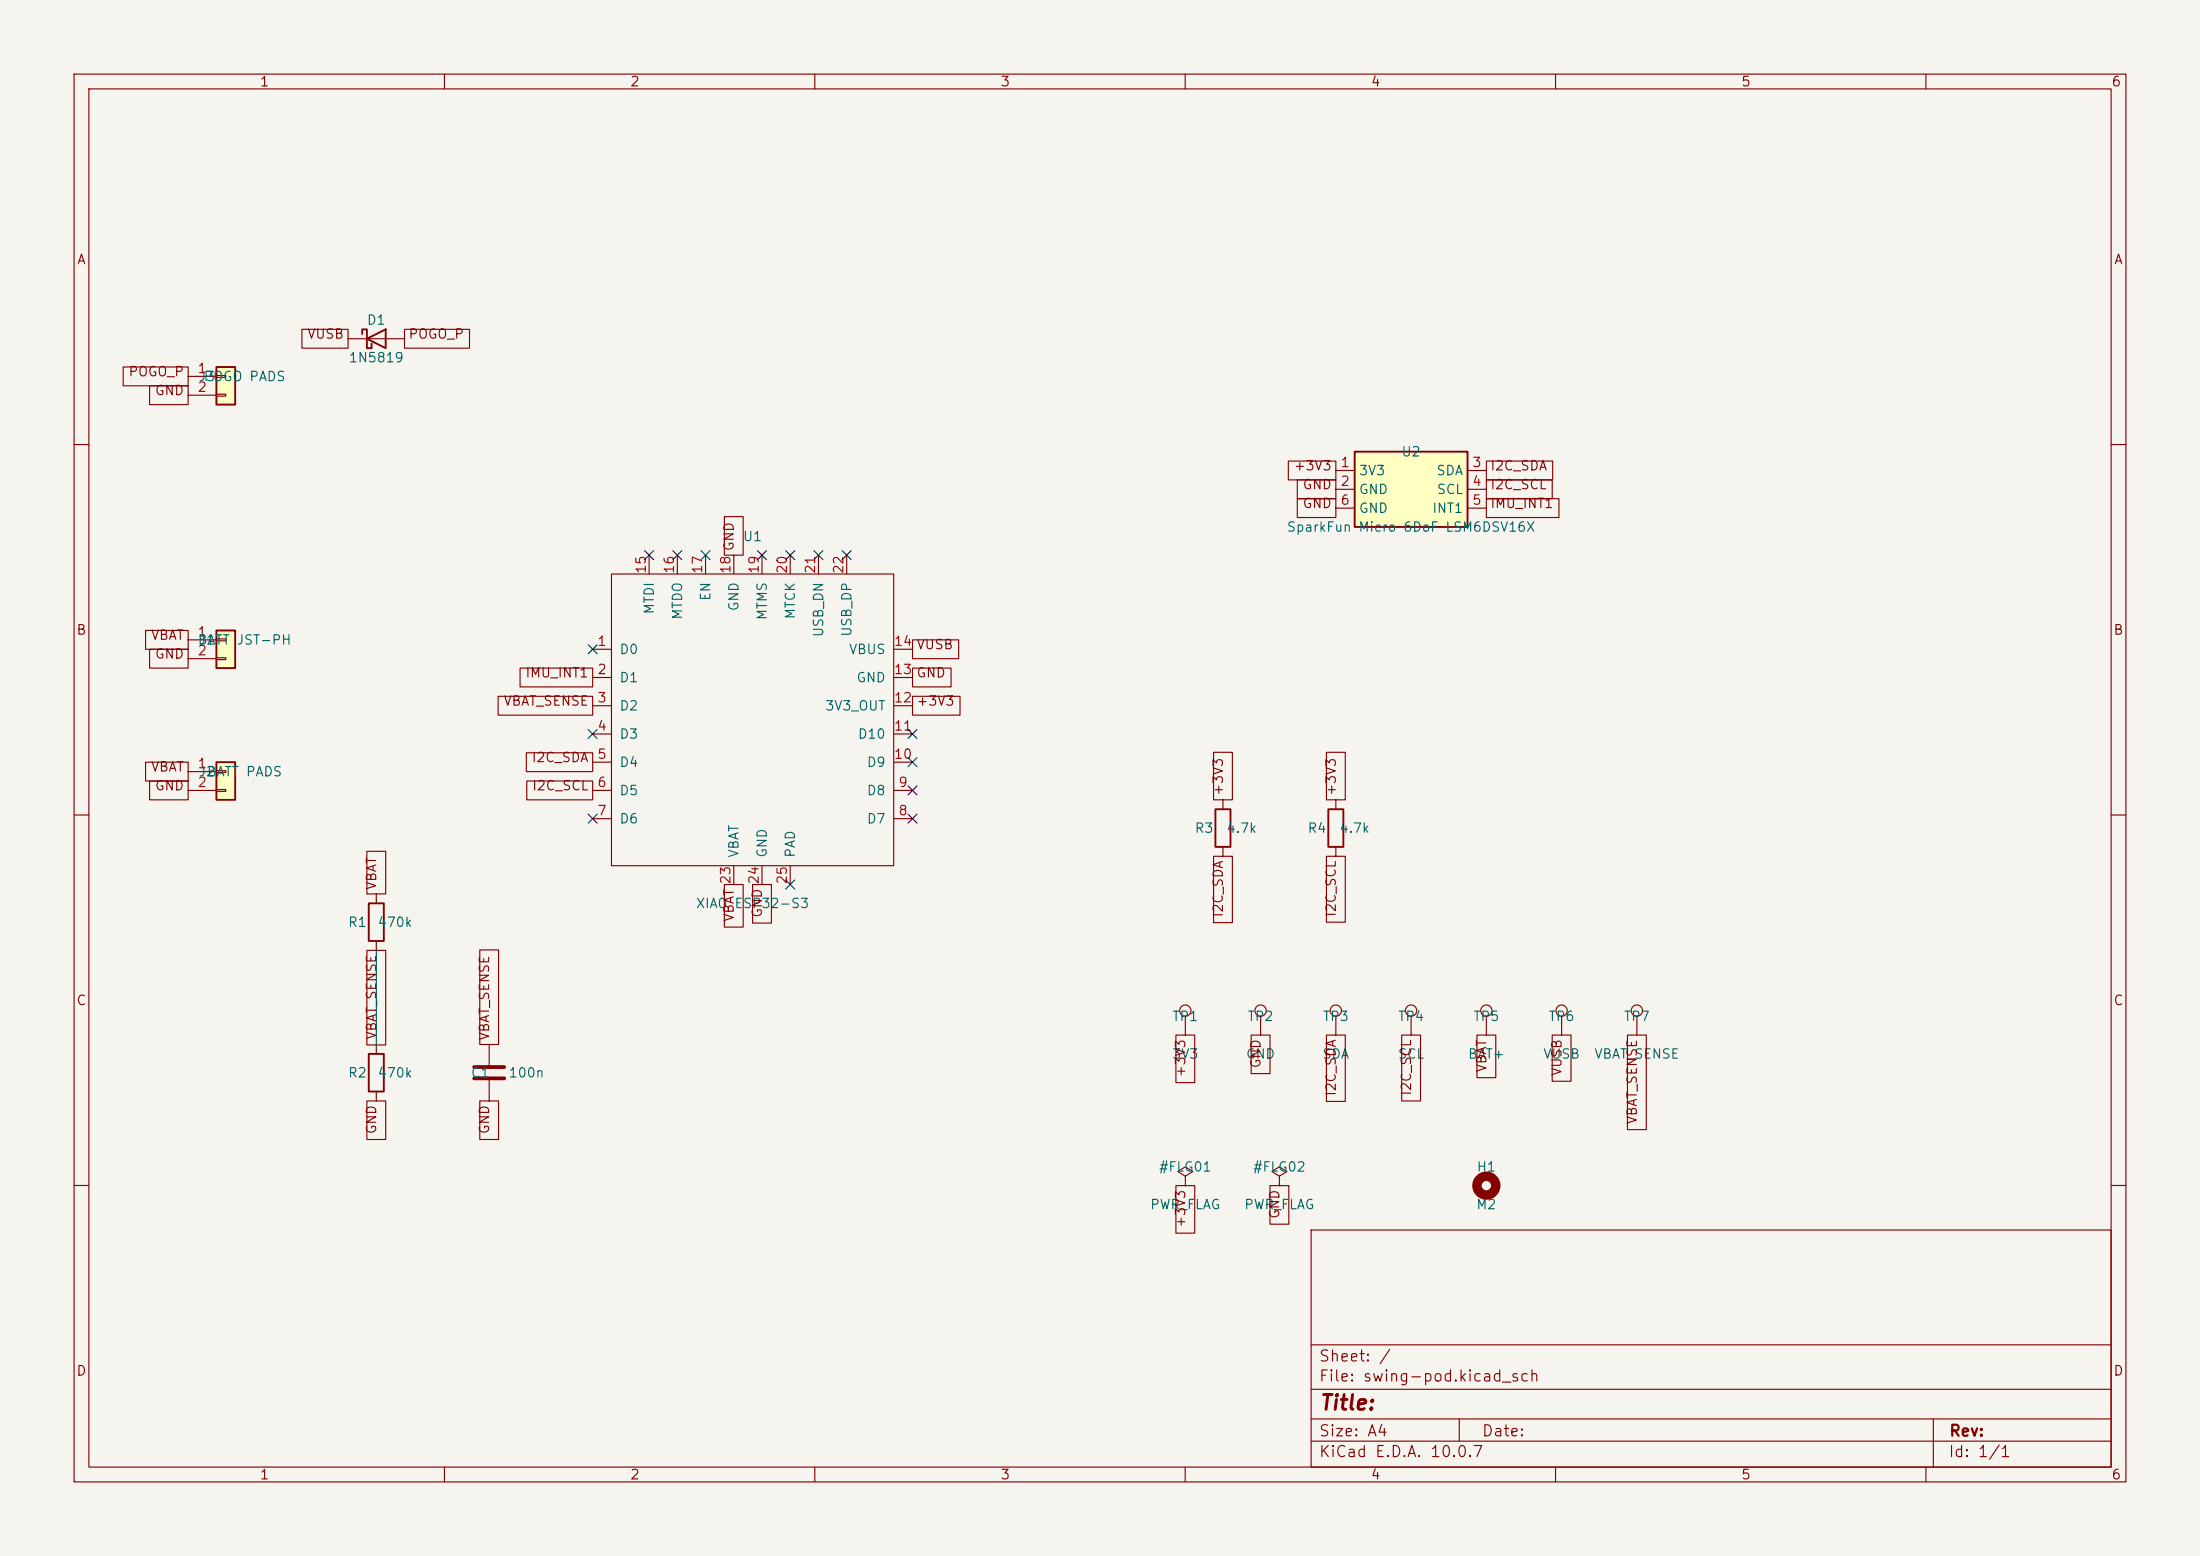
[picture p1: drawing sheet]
<svg xmlns="http://www.w3.org/2000/svg" width="297mm" height="210mm" viewBox="0 0 297 210" stroke-linecap="round" stroke-linejoin="round" font-family="sans-serif">
<path d="M0 0h297v210h-297z" fill="#f5f4ef" stroke="#f5f4ef" stroke-width=".14"/>
<g fill="none" stroke="#840000" stroke-width=".15">
<path d="M10 10h277v190h-277zM12 12h273v186h-273zM60 10v2M110 10v2M160 10v2M210 10v2M260 10v2M10 60h2M285 60h2M10 110h2M285 110h2M66 141v2.8"/>
<path d="M66 145.8v2.8M10 160h2M177 166h108v32h-108zM285 160h2M60 198v2M110 198v2M160 198v2M177 194.5h108M177 191.5h108M177 187.5h108M177 181.5h108M197 191.5v3"/>
<path d="M210 198v2M260 198v2M261 191.5v6.5"/>
</g>
<path d="M64 144h4.1M64 145.5h4.1" fill="none" stroke="#840000" stroke-width=".51"/>
<path d="M29.2 85.1h2.5v5.1h-2.5z" fill="#ffffc2"/>
<path d="M29.2 85.1h2.5v5.1h-2.5z" fill="none" stroke="#840000" stroke-width=".25"/>
<g fill="none" stroke="#840000" stroke-width=".15">
<path d="M82.5 77.5h38.1v39.3h-38.1zM87.6 74.9v2.6M91.4 74.9v2.6M95.2 74.9v2.6M99.1 74.9v2.6M102.9 74.9v2.6M106.7 74.9v2.6M110.5 74.9v2.6M114.3 74.9v2.6M25.4 86.4h3.8M25.4 88.9h3.8M29.2 86.2h1.3v.3h-1.3z"/>
<path d="M29.2 88.8h1.3v.2h-1.3zM80 87.6h2.5M80 91.4h2.5M80 95.3h2.5M80 99.1h2.5M120.6 87.6h2.6M120.6 91.4h2.6M120.6 95.3h2.6M120.6 99.1h2.6M80 102.9h2.5M80 106.7h2.5M80 110.5h2.5"/>
<path d="M99.1 116.8v2.6M102.9 116.8v2.6M106.7 116.8v2.6M120.6 102.9h2.6M120.6 106.7h2.6M120.6 110.5h2.6M210.8 137.2v2.5M221 137.2v2.5"/>
<circle cx="210.8" cy="136.4" r=".76"/>
<circle cx="221" cy="136.4" r=".76"/>
</g>
<path d="M29.2 102.9h2.5v5.1h-2.5z" fill="#ffffc2"/>
<path d="M48.9 45.1v-.6h.6v2.5h.7v-.6M49.5 45.7l2.6-1.2v2.5zM29.2 102.9h2.5v5.1h-2.5z" fill="none" stroke="#840000" stroke-width=".25"/>
<g fill="none" stroke="#840000" stroke-width=".15">
<path d="M47 45.7h7.6M25.4 104.1h3.8M25.4 106.7h3.8M29.2 104h1.3v.3h-1.3zM29.2 106.6h1.3v.2h-1.3zM190.5 137.2v2.5M200.7 137.2v2.5"/>
<circle cx="190.5" cy="136.4" r=".76"/>
<circle cx="200.7" cy="136.4" r=".76"/>
</g>
<circle cx="200.7" cy="160" r="1.27" fill="none" stroke="#840000" stroke-width="1.3"/>
<path d="M182.9 61h15.2v10.1h-15.2z" fill="#ffffc2"/>
<path d="M182.9 61h15.2v10.1h-15.2z" fill="none" stroke="#840000" stroke-width=".25"/>
<path d="M180.3 63.5h2.6M180.3 66h2.6M180.3 68.6h2.6M198.1 63.5h2.6M198.1 66h2.6M198.1 68.6h2.6" fill="none" stroke="#840000" stroke-width=".15"/>
<path d="M29.2 49.5h2.5v5.1h-2.5z" fill="#ffffc2"/>
<path d="M29.2 49.5h2.5v5.1h-2.5zM164.1 109.2h2v5.1h-2zM179.3 109.2h2.1v5.1h-2.1zM49.8 121.9h2v5.1h-2zM49.8 142.2h2v5.1h-2z" fill="none" stroke="#840000" stroke-width=".25"/>
<g fill="none" stroke="#840000" stroke-width=".15">
<path d="M16.6 49.5h8.8v2.6h-8.8zM20.2 52.1h5.2v2.5h-5.2zM25.4 50.8h3.8M25.4 53.3h3.8M29.2 50.7h1.3v.2h-1.3zM29.2 53.2h1.3v.3h-1.3zM40.8 44.4h6.2v2.6h-6.2zM54.6 44.4h8.8v2.6h-8.8zM97.8 69.7h2.5v5.2h-2.5zM173.9 62.2h6.4v2.6h-6.4zM175.1 64.8h5.2v2.5h-5.2zM175.1 67.3h5.2v2.6h-5.2z"/>
<path d="M200.7 67.3h9.8v2.6h-9.8zM200.7 62.2h8.9v2.6h-8.9zM200.7 64.8h8.9v2.5h-8.9zM19.7 85.1h5.7v2.5h-5.7zM20.2 87.6h5.2v2.6h-5.2zM67.2 94h12.8v2.5h-12.8zM70.2 90.2h9.8v2.5h-9.8zM123.2 86.4h6.2v2.5h-6.2zM123.2 94h6.4v2.5h-6.4zM123.2 90.2h5.2v2.5h-5.2zM19.7 102.9h5.7v2.5h-5.7zM20.2 105.4h5.2v2.6h-5.2z"/>
<path d="M49.5 114.9h2.6v5.8h-2.6zM71.1 101.6h8.9v2.5h-8.9zM71.1 105.4h8.9v2.6h-8.9zM97.8 119.4h2.5v5.7h-2.5zM101.6 119.4h2.5v5.2h-2.5zM163.8 101.5h2.6v6.5h-2.6zM163.8 115.6h2.6v8.9h-2.6zM165.1 108v1.2M165.1 114.3v1.3M179.1 115.6h2.5v8.9h-2.5zM179.1 101.5h2.5v6.5h-2.5zM180.3 108v1.2"/>
<path d="M180.3 114.3v1.3M49.5 128.3h2.6v12.7h-2.6zM50.8 120.7v1.2M50.8 127v1.3M64.8 128.2h2.5v12.8h-2.5zM158.7 139.7h2.6v6.4h-2.6zM160 137.2v2.5M168.9 139.7h2.6v5.2h-2.6zM170.2 137.2v2.5M179.1 139.7h2.5v9h-2.5zM180.3 137.2v2.5M189.2 139.7h2.6v8.9h-2.6z"/>
<path d="M199.4 139.7h2.5v5.7h-2.5zM209.5 139.7h2.6v6.2h-2.6zM219.7 139.7h2.6v12.8h-2.6zM49.5 148.6h2.6v5.2h-2.6zM50.8 141v1.2M50.8 147.3v1.3M64.8 148.6h2.5v5.2h-2.5zM160 158.8l1-.7-1-.6-1 .6 1 .7v1.2M172.7 158.8l1-.7-1-.6-1 .6 1 .7v1.2M158.7 160h2.6v6.4h-2.6zM160 160h.1M171.4 160h2.6v5.2h-2.6z"/>
<path d="M172.7 160h.1"/>
<circle cx="160" cy="136.4" r=".76"/>
<circle cx="170.2" cy="136.4" r=".76"/>
<circle cx="180.3" cy="136.4" r=".76"/>
</g>
<path d="M50.8 128.3v12.7" fill="none" stroke="#009600" stroke-width=".15"/>
<g fill="none" stroke="#000084" stroke-width=".15">
<path d="M87 74.3l1.2 1.2M88.2 74.3l-1.2 1.2M90.8 74.3l1.2 1.2M92 74.3l-1.2 1.2M94.6 74.3l1.3 1.2M95.9 74.3l-1.3 1.2M102.3 74.3l1.2 1.2M103.5 74.3l-1.2 1.2M106.1 74.3l1.2 1.2M107.3 74.3l-1.2 1.2M109.9 74.3l1.2 1.2M111.1 74.3l-1.2 1.2"/>
<path d="M113.7 74.3l1.2 1.2M114.9 74.3l-1.2 1.2M79.4 87l1.2 1.2M79.4 98.5l1.2 1.2M80.6 87l-1.2 1.2M80.6 98.5l-1.2 1.2M122.6 98.5l1.2 1.2M123.8 98.5l-1.2 1.2M79.4 109.9l1.2 1.2M80.6 109.9l-1.2 1.2M106.1 118.8l1.2 1.2M107.3 118.8l-1.2 1.2"/>
<path d="M122.6 102.3l1.2 1.2M122.6 109.9l1.2 1.2M122.6 106.1l1.2 1.2M123.8 102.3l-1.2 1.2M123.8 109.9l-1.2 1.2M123.8 106.1l-1.2 1.2"/>
</g>
<text font-size="2" fill="#840000" x="178" y="190.8">Title:</text>
<g font-size="1.5" fill="#840000">
<text x="178" y="184.1">Sheet: /</text>
<text x="178" y="186.8">File: swing-pod.kicad_sch</text>
<text x="178" y="197">KiCad E.D.A. 10.0.7</text>
<text x="178" y="194.2">Size: A4</text>
<text x="200" y="194.2">Date:</text>
<text x="263" y="197">Id: 1/1</text>
<text x="263" y="194.2">Rev:</text>
</g>
<g font-size="1.3" fill="#840000">
<text x="35" y="12">1</text>
<text x="85" y="12">2</text>
<text x="135" y="12">3</text>
<text x="185" y="12">4</text>
<text x="235" y="12">5</text>
<text x="285" y="12">6</text>
<text x="10.3" y="36">A</text>
<text x="285.3" y="36">A</text>
<text x="41.4" y="46">VUSB</text>
<text x="55.1" y="46">POGO_P</text>
<text x="17.3" y="51.1">POGO_P</text>
<text x="20.8" y="53.7">GND</text>
<text x="174.6" y="63.8">+3V3</text>
<text x="201.1" y="63.8">I2C_SDA</text>
<text x="175.8" y="66.4">GND</text>
<text x="175.8" y="68.9">GND</text>
<text x="201.1" y="68.9">IMU_INT1</text>
<text x="201.1" y="66.4">I2C_SCL</text>
<text x="99.4" y="74.5" transform="rotate(-90 99.4 74.5)">GND</text>
<text x="10.2" y="86">B</text>
<text x="20.3" y="86.7">VBAT</text>
<text x="20.8" y="89.2">GND</text>
<text x="123.6" y="87.9">VUSB</text>
<text x="285.2" y="86">B</text>
<text x="67.9" y="95.6">VBAT_SENSE</text>
<text x="70.8" y="91.8">IMU_INT1</text>
<text x="123.6" y="95.6">+3V3</text>
<text x="123.6" y="91.8">GND</text>
<text x="20.3" y="104.5">VBAT</text>
<text x="20.8" y="107">GND</text>
<text x="71.7" y="103.2">I2C_SDA</text>
<text x="71.7" y="107">I2C_SCL</text>
<text x="165.4" y="107.5" transform="rotate(-90 165.4 107.5)">+3V3</text>
<text x="180.7" y="107.5" transform="rotate(-90 180.7 107.5)">+3V3</text>
<text x="51.1" y="120.2" transform="rotate(-90 51.1 120.2)">VBAT</text>
<text x="99.4" y="124.5" transform="rotate(-90 99.4 124.5)">VBAT</text>
<text x="103.2" y="124" transform="rotate(-90 103.2 124)">GND</text>
<text x="165.4" y="123.9" transform="rotate(-90 165.4 123.9)">I2C_SDA</text>
<text x="180.7" y="123.8" transform="rotate(-90 180.7 123.8)">I2C_SCL</text>
<text x="10.2" y="136">C</text>
<text x="285.2" y="136">C</text>
<text x="51.1" y="140.4" transform="rotate(-90 51.1 140.4)">VBAT_SENSE</text>
<text x="66.4" y="140.5" transform="rotate(-90 66.4 140.5)">VBAT_SENSE</text>
<text x="160.3" y="145.5" transform="rotate(-90 160.3 145.5)">+3V3</text>
<text x="170.5" y="144.3" transform="rotate(-90 170.5 144.3)">GND</text>
<text x="180.7" y="148" transform="rotate(-90 180.7 148)">I2C_SDA</text>
<text x="190.8" y="148" transform="rotate(-90 190.8 148)">I2C_SCL</text>
<text x="201" y="144.8" transform="rotate(-90 201 144.8)">VBAT</text>
<text x="211.1" y="145.3" transform="rotate(-90 211.1 145.3)">VUSB</text>
<text x="51.1" y="153.2" transform="rotate(-90 51.1 153.2)">GND</text>
<text x="66.4" y="153.2" transform="rotate(-90 66.4 153.2)">GND</text>
<text x="221.3" y="151.8" transform="rotate(-90 221.3 151.8)">VBAT_SENSE</text>
<text x="160.3" y="165.8" transform="rotate(-90 160.3 165.8)">+3V3</text>
<text x="173" y="164.6" transform="rotate(-90 173 164.6)">GND</text>
<text x="10.2" y="186">D</text>
<text x="285.2" y="186">D</text>
<text x="35" y="200">1</text>
<text x="85" y="200">2</text>
<text x="135" y="200">3</text>
<text x="185" y="200">4</text>
<text x="235" y="200">5</text>
<text x="285" y="200">6</text>
</g>
<g font-size="1.3" fill="#006464">
<text x="49.4" y="44.1">D1</text>
<text x="26.7" y="51.8">J3</text>
<text x="27.4" y="51.8">POGO PADS</text>
<text x="47" y="49.2">1N5819</text>
<text x="183.4" y="64.5">3V3</text>
<text x="189.1" y="61.9">U2</text>
<text x="193.8" y="64.5">SDA</text>
<text x="183.4" y="67">GND</text>
<text x="183.4" y="69.5">GND</text>
<text x="193.3" y="69.5">INT1</text>
<text x="193.9" y="67">SCL</text>
<text x="100.2" y="73.4">U1</text>
<text x="173.6" y="72.1">SparkFun Micro 6DoF LSM6DSV16X</text>
<text x="88.6" y="83" transform="rotate(-90 88.6 83)">MTDI</text>
<text x="92.4" y="83.7" transform="rotate(-90 92.4 83.7)">MTDO</text>
<text x="96.2" y="81.2" transform="rotate(-90 96.2 81.2)">EN</text>
<text x="100" y="82.6" transform="rotate(-90 100 82.6)">GND</text>
<text x="103.8" y="83.8" transform="rotate(-90 103.8 83.8)">MTMS</text>
<text x="107.6" y="83.7" transform="rotate(-90 107.6 83.7)">MTCK</text>
<text x="26.6" y="87.3">BATT</text>
<text x="26.7" y="87.3">J1</text>
<text x="31.9" y="87.3">JST-PH</text>
<text x="83.5" y="88.6">D0</text>
<text x="111.5" y="86.1" transform="rotate(-90 111.5 86.1)">USB_DN</text>
<text x="114.5" y="88.6">VBUS</text>
<text x="115.3" y="86" transform="rotate(-90 115.3 86)">USB_DP</text>
<text x="83.5" y="92.4">D1</text>
<text x="115.5" y="92.4">GND</text>
<text x="83.5" y="96.2">D2</text>
<text x="83.5" y="100">D3</text>
<text x="111.3" y="96.2">3V3_OUT</text>
<text x="115.7" y="100">D10</text>
<text x="26.7" y="105.1">J2</text>
<text x="27.8" y="105.1">BATT PADS</text>
<text x="83.5" y="103.8">D4</text>
<text x="83.5" y="107.6">D5</text>
<text x="116.9" y="107.6">D8</text>
<text x="116.9" y="103.8">D9</text>
<text x="83.5" y="111.5">D6</text>
<text x="116.9" y="111.5">D7</text>
<text x="161.2" y="112.7">R3</text>
<text x="165.5" y="112.7">4.7k</text>
<text x="176.4" y="112.7">R4</text>
<text x="180.7" y="112.7">4.7k</text>
<text x="100" y="115.9" transform="rotate(-90 100 115.9)">VBAT</text>
<text x="103.8" y="115.9" transform="rotate(-90 103.8 115.9)">GND</text>
<text x="107.6" y="115.9" transform="rotate(-90 107.6 115.9)">PAD</text>
<text x="46.9" y="125.4">R1</text>
<text x="50.9" y="125.4">470k</text>
<text x="93.9" y="122.9">XIAO ESP32-S3</text>
<text x="158.1" y="143.2">3V3</text>
<text x="158.2" y="138.1">TP1</text>
<text x="168.1" y="143.2">GND</text>
<text x="168.3" y="138.1">TP2</text>
<text x="178.4" y="143.2">SDA</text>
<text x="178.5" y="138.1">TP3</text>
<text x="188.6" y="143.2">SCL</text>
<text x="188.6" y="138.1">TP4</text>
<text x="198.1" y="143.2">BAT+</text>
<text x="198.8" y="138.1">TP5</text>
<text x="208.2" y="143.2">VUSB</text>
<text x="209" y="138.1">TP6</text>
<text x="215.1" y="143.2">VBAT_SENSE</text>
<text x="219.1" y="138.1">TP7</text>
<text x="46.9" y="145.7">R2</text>
<text x="50.9" y="145.7">470k</text>
<text x="63.5" y="145.7">C1</text>
<text x="68.6" y="145.7">100n</text>
<text x="156.4" y="158.4">#FLG01</text>
<text x="169.1" y="158.4">#FLG02</text>
<text x="199.3" y="158.4">H1</text>
<text x="155.2" y="163.5">PWR_FLAG</text>
<text x="167.9" y="163.5">PWR_FLAG</text>
<text x="199.2" y="163.5">M2</text>
</g>
<g font-size="1.3" fill="#a90000">
<text x="26.6" y="50.7">1</text>
<text x="26.6" y="53.2">2</text>
<text x="180.9" y="63.4">1</text>
<text x="180.9" y="65.9">2</text>
<text x="198.7" y="63.4">3</text>
<text x="198.7" y="65.9">4</text>
<text x="180.9" y="68.4">6</text>
<text x="198.7" y="68.4">5</text>
<text x="87.5" y="77.5" transform="rotate(-90 87.5 77.5)">15</text>
<text x="91.3" y="77.5" transform="rotate(-90 91.3 77.5)">16</text>
<text x="95.1" y="77.5" transform="rotate(-90 95.1 77.5)">17</text>
<text x="98.9" y="77.5" transform="rotate(-90 98.9 77.5)">18</text>
<text x="102.7" y="77.5" transform="rotate(-90 102.7 77.5)">19</text>
<text x="106.5" y="77.5" transform="rotate(-90 106.5 77.5)">20</text>
<text x="110.4" y="77.5" transform="rotate(-90 110.4 77.5)">21</text>
<text x="114.2" y="77.5" transform="rotate(-90 114.2 77.5)">22</text>
<text x="26.6" y="86.2">1</text>
<text x="26.6" y="88.8">2</text>
<text x="80.5" y="87.5">1</text>
<text x="120.6" y="87.5">14</text>
<text x="80.5" y="91.3">2</text>
<text x="80.5" y="95.1">3</text>
<text x="120.6" y="95.1">12</text>
<text x="120.6" y="91.3">13</text>
<text x="80.5" y="98.9">4</text>
<text x="120.6" y="98.9">11</text>
<text x="26.6" y="104">1</text>
<text x="26.6" y="106.5">2</text>
<text x="80.5" y="102.7">5</text>
<text x="80.5" y="106.5">6</text>
<text x="120.6" y="102.7">10</text>
<text x="121.2" y="106.5">9</text>
<text x="80.5" y="110.4">7</text>
<text x="121.2" y="110.4">8</text>
<text x="98.9" y="119.4" transform="rotate(-90 98.9 119.4)">23</text>
<text x="102.7" y="119.4" transform="rotate(-90 102.7 119.4)">24</text>
<text x="106.5" y="119.4" transform="rotate(-90 106.5 119.4)">25</text>
</g>
</svg>
